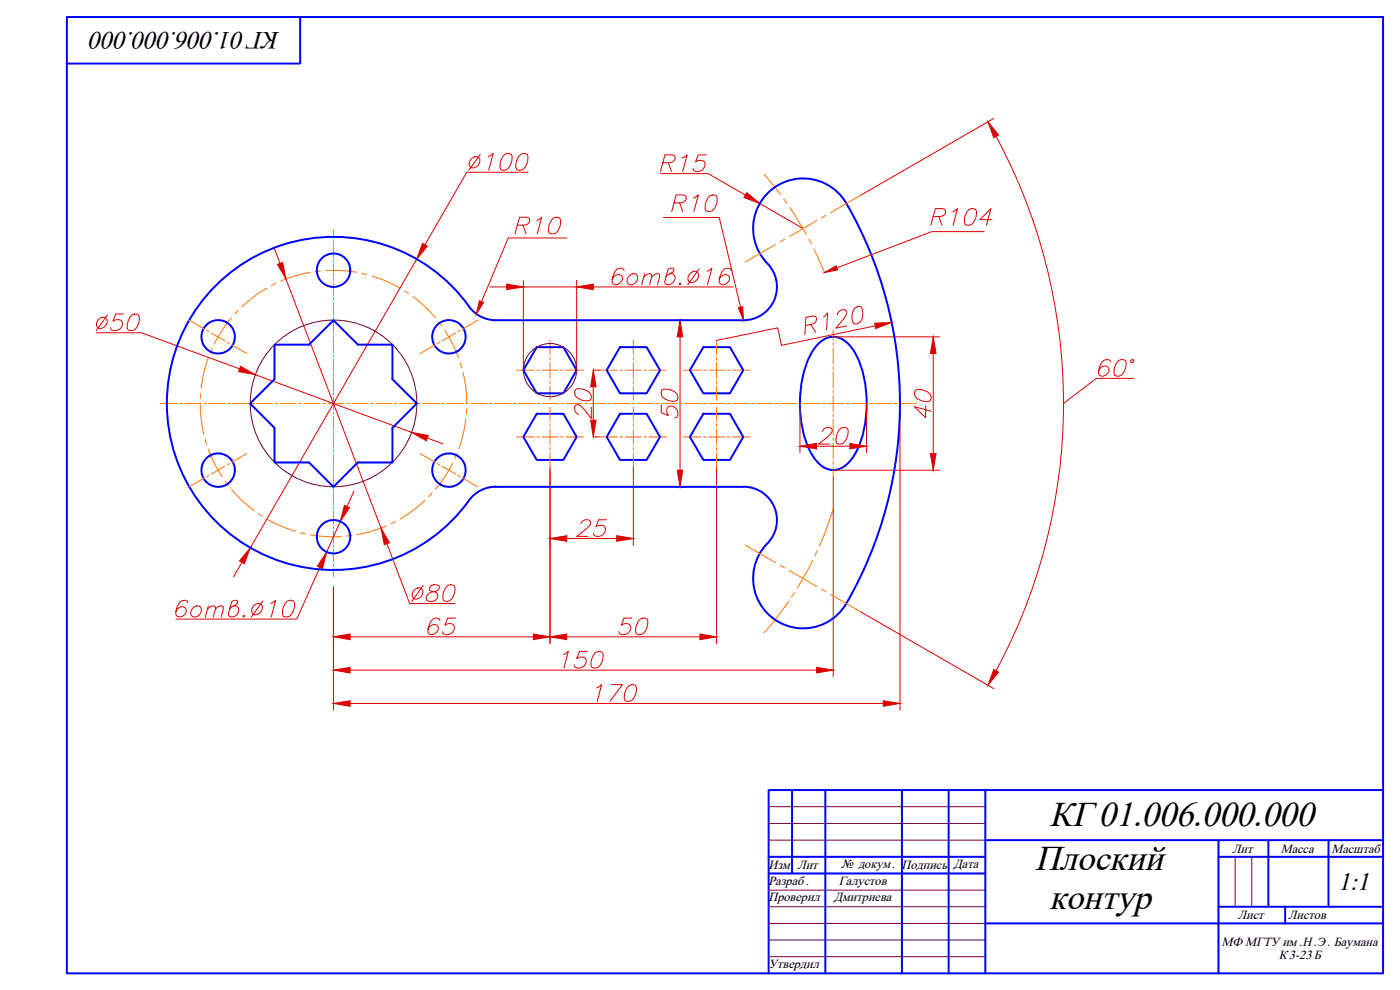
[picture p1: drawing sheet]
<svg xmlns="http://www.w3.org/2000/svg" width="420mm" height="297mm" viewBox="0 0 420 297" stroke-linecap="round" stroke-linejoin="round" font-family="sans-serif">
<g fill="none" stroke="#d00" stroke-width=".3">
<path d="M298.2 35.5l-39.9 23.1M141.4 47.7a1.55 1.55 0 0 1 2.6 0 2.03 2.03 0 0 1-.7 2.1 2.03 2.03 0 0 1-2.1 .3 1.69 1.69 0 0 1 .2-2.4zM144.1 46.3l-3.4 4.8M146.6 47l1.4-1-1.3 5.1M151.5 46.3l.8-.3 1.1 .3a4.1 4.1 0 0 1-1.2 4.5l-.8 .3-1.1-.3a4.3 4.3 0 0 1 1.2-4.5zM156.3 46.3l.8-.3 1.1 .3a4.3 4.3 0 0 1-1.2 4.5l-.8 .3-1.1-.3a4.1 4.1 0 0 1 1.2-4.5zM158.5 51.7h-18.4l-12.5 21.7M198.2 52.1h14.4l11.1 6.4M198.9 48.8h2.1a1.53 1.53 0 0 0 1.5-1.9l-.8-.4h-2.1l-1.4 5M200.6 48.8l.9 2.7M204.8 47.4l1.4-.9-1.3 5M211.9 46.5h-2.4l-.8 2.1a1.61 1.61 0 0 1 1.8-.5 1.61 1.61 0 0 1 1.1 1.5 2.16 2.16 0 0 1-3.5 1.4l-.1-.5"/>
<path d="M299 40.9a169 169 0 0 1 0 160.3M82.3 74.4l1.7 4.6M125.1 77.8l-50 86.6M170.1 71.4h-17.6l-8 19.1M199.1 65.3h16.8l6.3 26.9M228 61.1l13 7.5M295.4 69.5h-15.7l-28.5 10.9M28.9 99.9h13.6l29.4 10.8M29.5 95.9a1.4 1.4 0 0 1 1.9-.7 1.4 1.4 0 0 1 .6 1.9 1.68 1.68 0 0 1-1.2 1.4 1.68 1.68 0 0 1-1.8-.7v-.7zM32.3 94.5l-3.4 4.7M37.1 94.2h-2.4l-.8 2.2a1.94 1.94 0 0 1 2.8 .2 2.13 2.13 0 0 1-1 2.3 2.13 2.13 0 0 1-2.4-.2l-.2-.4M39.7 94.5l.7-.3 1.2 .3a4.1 4.1 0 0 1-1.3 4.5 1.42 1.42 0 0 1-2.2-.7 5.1 5.1 0 0 1 1.6-3.8z"/>
<path d="M85.8 83.7l28.5 74.7M147.1 86.1h5M157.1 84.1v27M157.1 86.1h16M173.1 84.1v27M178.1 86.1h41.9M187.3 81.2l-.1-.5a1.88 1.88 0 0 0-2.6 .7l-.6 1.2-.3 2.1a1.74 1.74 0 0 0 2.4 .3 1.74 1.74 0 0 0 .3-2.4 1.82 1.82 0 0 0-2.7 1.2M188.7 82.8a1.55 1.55 0 0 1 2.6 0 2.05 2.05 0 0 1-.6 2.1 2.05 2.05 0 0 1-2.1 .3 1.75 1.75 0 0 1 .1-2.4zM193.2 83.1l1.4-1 .9 .3 .1 .7-.7 2.4M193.5 82.1l-.9 3.4M195.6 83.1l1.4-1 .9 .3 .1 .7-.7 2.4M201.1 82.1a1.28 1.28 0 0 1 1.3 .5 1.28 1.28 0 0 1 .1 1.4 1.72 1.72 0 0 1-2.9 1l-.1-.5 .9-3.6a1.24 1.24 0 0 1 1.8-.2l.1 .5-.4 .4-2 1.2"/>
<path d="M203.8 85.2l.3-.2 .2 .2-.3 .3zM204.1 96.1h2M207 82.1a1.55 1.55 0 0 1 2.6 0 2.08 2.08 0 0 1-2.8 2.4 1.8 1.8 0 0 1 .2-2.4zM209.8 80.7l-3.4 4.8M212.2 81.4l1.5-.9-1.4 5M219.4 81.2l-.1-.5a1.83 1.83 0 0 0-2.6 .7l-.8 2.4v.9l.3 .5a1.82 1.82 0 0 0 2.2-.4 1.82 1.82 0 0 0 .2-2.2 1.82 1.82 0 0 0-2.7 1.2M241.7 97.7l2.1-.4a1.53 1.53 0 0 0 1.1-2.2l-1-.3-2 .4-.3 5.2M243.3 97.4l1.5 2.3M247.1 95.1l1.3-1.2-.3 5.1M251.3 94.5a1.69 1.69 0 0 1 2.6-1.3l.2 .9-.3 .6-2.9 3.8 3.2-.7M256.5 92.4l1.2-.5 .7 .2a4.1 4.1 0 0 1-.3 4.6l-1.2 .5-.7-.1a4.1 4.1 0 0 1 .3-4.7zM262.7 97.8l-28.2 5.8-1.1-5.2-18.3 3.7"/>
<path d="M76.6 112.4l46.9 17.3M172.7 116.9a4.1 4.1 0 0 1 4.5 1.2l.3 .8-.3 1.1a4.1 4.1 0 0 1-4.5-1.2l-.2-.8zM178.1 111.1h2M178.1 116.1v10M198.7 117a4.1 4.1 0 0 1 4.5 1.2l.3 .8-.3 1.1a4.1 4.1 0 0 1-4.5-1.2l-.2-.8zM204.1 101.1v40M250.1 101.1h32M274.7 117.1a4.1 4.1 0 0 1 4.5 1.2l.2 .8-.2 1.1a4.1 4.1 0 0 1-4.5-1.2l-.3-.8zM280.1 106.1v30M333.3 108.6l-.1-.5a1.96 1.96 0 0 0-2.6 .7l-.6 1.2-.3 2.2a1.73 1.73 0 0 0 2.4 .2 1.73 1.73 0 0 0 .3-2.4 1.85 1.85 0 0 0-2.7 1.2M335.8 108.1a1.42 1.42 0 0 1 2.2 .7 5.1 5.1 0 0 1-1.5 3.8l-.8 .3-1.1-.3a4.3 4.3 0 0 1 1.2-4.5zM340.4 113.5h-11.3l-9.9 7.6"/>
<path d="M128.2 131.4l4.7 1.8M177.5 122.2v3.3l-2.5-3a1.78 1.78 0 0 0-2.1-1l-.2 .2a1.74 1.74 0 0 0 1 2.6M178.1 131.1h2M198.5 121.5v2.4l2.1 .8a1.61 1.61 0 0 1-.5-1.8 1.61 1.61 0 0 1 1.4-1.1 2.18 2.18 0 0 1 1.5 3.5l-.5 .1M240.1 121.1v14.8M245.1 133.9h10M246.8 129.4a1.75 1.75 0 0 1 2.9-.7 1.95 1.95 0 0 1-1.1 2.2l-3 2.4h3.3M251.7 129.2a1.87 1.87 0 0 1 2.6-.7 4 4 0 0 1-1.3 4.5l-.7 .3-1.2-.3a4.4 4.4 0 0 1 .6-3.8zM260.1 121.1v14.8M270.1 121.1v91.9M277.8 121.7v3.6l-3.4-3.3 5 1.4M102.1 156.5l-4.1 9.1"/>
<path d="M106.2 147.4l-2.1 4.6M165.1 140v53.1M174.4 157.1a1.7 1.7 0 0 1 2.8-.7 1.81 1.81 0 0 1-1.1 2.2l-3 2.3h3.3M182 155.9h-2.3l-.8 2.2a1.99 1.99 0 0 1 2.8 .2 2.13 2.13 0 0 1-1 2.3 2.13 2.13 0 0 1-2.5-.1l-.1-.5M190.1 140v23.6M204.1 146.1h2M215.1 140v53.1M250.1 143.1v60M250.1 141.1h32M72.6 168.7l-2.5 4.3M96 170.2l-6.9 15.5h-36.3M100.1 176.1v36.9"/>
<path d="M116.1 163.1l6.8 18h13.7M124.2 177.1a1.55 1.55 0 0 1 2.7 0 2.05 2.05 0 0 1-.7 2.1 2.05 2.05 0 0 1-2.1 .3 1.75 1.75 0 0 1 .1-2.4zM127 175.7l-3.4 4.8M129.4 175.7l-.5 .9 .1 .5 .4 .3a1.67 1.67 0 0 1 2 1.4 2.03 2.03 0 0 1-1.3 1.7 2.03 2.03 0 0 1-2.1-.5 1.95 1.95 0 0 1 1.8-2.4l1.1-.2a1.23 1.23 0 0 0 .8-1.7l-.6-.2zM134.4 175.7l.8-.2 1.1 .2a4.1 4.1 0 0 1-1.2 4.5l-.8 .3-1.1-.3a4.1 4.1 0 0 1 1.2-4.5zM170.1 161.6h15M56.3 180.8l-.1-.4a1.8 1.8 0 0 0-2.5 .7 3.5 3.5 0 0 0-.6 3.8 1.83 1.83 0 0 0 2.2-.4 1.83 1.83 0 0 0 .2-2.2 1.82 1.82 0 0 0-2.7 1.2M57.8 182.5a1.55 1.55 0 0 1 2.6 0 2.03 2.03 0 0 1-.6 2.1 2.03 2.03 0 0 1-2.1 .3 1.69 1.69 0 0 1 .1-2.4zM62.3 182.7l1.4-.9 .9 .2v.7l-.6 2.4M62.5 181.8l-.9 3.3M64.6 182.7l1.5-.9 .9 .2v.7l-.6 2.4M70.1 181.8h.8a1.8 1.8 0 0 1 .7 2 1.8 1.8 0 0 1-1.6 1.3l-1.2-.2-.3-.7 1-3.6a1.2 1.2 0 0 1 1.7-.2l.1 .4-.3 .5-2 1.2"/>
<path d="M72.9 184.9l.3-.3 .2 .3-.3 .2zM76.1 181.8a1.55 1.55 0 0 1 2.6 0 2.03 2.03 0 0 1-.6 2 2.03 2.03 0 0 1-2.2 .4 1.69 1.69 0 0 1 .2-2.4zM78.9 180.4l-3.5 4.7M81.3 181.1l1.4-1-1.3 5M86.2 180.4l.8-.3 1.1 .3a4.1 4.1 0 0 1-1.2 4.5l-.8 .2-1.1-.2a4.3 4.3 0 0 1 1.2-4.5zM105.1 191.1h55M132 186.2l-.1-.5a1.87 1.87 0 0 0-2.6 .7l-.9 2.4v.9l.4 .5a1.8 1.8 0 0 0 2.2-.4 1.8 1.8 0 0 0 .1-2.2 1.82 1.82 0 0 0-2.7 1.2M136.7 185.4h-2.4l-.8 2.2a1.58 1.58 0 0 1 1.8-.5 1.58 1.58 0 0 1 1.1 1.4 2.16 2.16 0 0 1-3.5 1.5l-.1-.5M169.1 196.4l1.5-1-1.4 5M170.1 191.1h40M176.3 195.4h-2.4l-.8 2.2a1.98 1.98 0 0 1 2.8 .2 2.14 2.14 0 0 1-.9 2.3 2.14 2.14 0 0 1-2.5-.1l-.2-.5M178.8 195.7l.8-.3 1.1 .3a4.1 4.1 0 0 1-1.2 4.5l-.8 .2-1.1-.2a4.1 4.1 0 0 1 1.2-4.5z"/>
<path d="M189.7 185.4h-2.4l-.8 2.2a1.59 1.59 0 0 1 1.7-.5 1.59 1.59 0 0 1 1.1 1.4 2.16 2.16 0 0 1-3.5 1.5l-.1-.5M191.6 186.4a1.87 1.87 0 0 1 2.5-.7 4 4 0 0 1-1.2 4.5 1.4 1.4 0 0 1-2.2-.7l.1-1.2zM258.3 183.6l39.9 23M105.1 211.1h160M105.1 201.1h140M179.1 206.4l1.5-1-1.4 5M183.4 205.4h3.4l-3.8 5M188.8 205.7l.8-.3 1.2 .3a4.1 4.1 0 0 1-1.3 4.5 1.42 1.42 0 0 1-2.2-.7 5.1 5.1 0 0 1 1.5-3.8z"/>
<circle cx="339.8" cy="108.4" r=".47"/>
</g>
<g fill="#d00" stroke="#d00" stroke-width=".3">
<path d="M178.1 111.1l.8 5h-1.7z"/>
<path d="M177.2 126.1h1.7l-.8 5z"/>
<path d="M204.1 96.1l.8 5h-1.7z"/>
<path d="M203.2 141.1h1.7l-.8 5z"/>
<path d="M100.1 211.1l5-.8v1.6z"/>
<path d="M265.1 210.3l5 .8-5 .8z"/>
<path d="M103.4 151.6l1.5 .7-2.8 4.2z"/>
<path d="M98 165.6l-1.2 4.9-1.6-.6z"/>
<path d="M123.5 129.7l5 1-.6 1.5z"/>
<path d="M72.2 109.9l4.4 2.5-5-.9z"/>
<path d="M83.3 79.3l1.5-.6 1 5z"/>
<path d="M114.3 158.4l2.6 4.4-1.6 .6z"/>
<path d="M75.1 164.4l-1.8 4.7-1.4-.8z"/>
<path d="M126.8 73l1.5 .9-3.2 3.9z"/>
<path d="M152.1 85.2l5 .9-5 .8z"/>
<path d="M173.1 86.1l5-.9v1.7z"/>
<path d="M100.1 191.1l5-.9v1.7z"/>
<path d="M160.1 190.2l5 .9-5 .8z"/>
<path d="M165.1 161.6l5-.9v1.7z"/>
<path d="M185.1 160.7l5 .9-5 .8z"/>
<path d="M165.1 191.1l5-.9v1.7z"/>
<path d="M210.1 190.2l5 .9-5 .8z"/>
<path d="M100.1 201.1l5-.9v1.7z"/>
<path d="M245.1 200.2l5 .9-5 .8z"/>
<path d="M240.1 133.9l5-.9v1.7z"/>
<path d="M255.1 133l5 .9-5 .8z"/>
<path d="M280.1 101.1l.8 5h-1.7z"/>
<path d="M279.2 136.1h1.7l-.8 5z"/>
<path d="M224.1 57.8l3.9 3.3-4.7-1.8z"/>
<path d="M298.2 200.9l1.5 .8-3.2 3.9z"/>
<path d="M296.5 36.5l3.2 4-1.5 .8z"/>
<path d="M221.6 92.4l1.3-.4 .2 4.1z"/>
<path d="M143.9 90.2l1.2 .6-2.1 3.4z"/>
<path d="M262.5 97l5.1-.2-4.8 1.8z"/>
<path d="M247.4 81.8l3.6-2.1 .4 1.3z"/>
</g>
<g fill="none" stroke="#00f" stroke-width=".59">
<path d="M20.1 5.1h395v286.9h-395zM90.1 5.1v14h-70M140.7 91.9a10 10 0 0 0 8.1 4.2M140.7 91.9a50 50 0 0 0-74-8.1 50 50 0 0 0 0 74.5 50 50 0 0 0 74-8.1M148.8 96.1h74.4a10.1 10.1 0 0 0 9.5-6.8 10.1 10.1 0 0 0-3.3-11.2 15 15 0 0 1 3.1-21.9 15 15 0 0 1 21.5 4.8 119.9 119.9 0 0 1-.7 121.2 15 15 0 0 1-22.3 2.5 15 15 0 0 1 0-22.5 10 10 0 0 0 1.2-10.5 10 10 0 0 0-9-5.7M82.4 103.4h10.4l7.3-7.3 7.3 7.3h10.4v10.4l7.3 7.3-7.3 7.3v10.4h-10.4l-7.3 7.3-7.3-7.3h-10.4v-10.4l-7.3-7.3 7.3-7.3zM161.1 104.2h8l4 6.9-4 6.9h-8l-4-6.9zM186.1 104.2h8l4 6.9-4 6.9h-8l-4-6.9zM211.1 104.2h8l4 6.9-4 6.9h-8l-4-6.9zM245.3 103.4a5.9 5.9 0 0 1 9.6 0 25.7 25.7 0 0 1 5.1 15.6 30.8 30.8 0 0 1-4.3 18.6 6.2 6.2 0 0 1-8.6 2.5 16.1 16.1 0 0 1-5.8-9.5 35 35 0 0 1 2.4-25zM161.1 124.1h8l4 7-4 6.9h-8l-4-6.9zM186.1 124.1h8l4 7-4 6.9h-8l-4-6.9z"/>
<path d="M211.1 124.1h8l4 7-4 6.9h-8l-4-6.9zM148.8 146.1h74.3M148.8 146a10 10 0 0 0-8.1 4.2M237.7 237.1v25M247.7 237.1v54.9M270.7 237.1v54.9M284.7 237.1v54.9M295.7 237.1v54.9M415.1 237.1h-184.4v54.9M230.7 257.1h65M295.7 252.1h119.4M365.7 257.1h49.4"/>
<path d="M365.7 252.1v39.9M380.7 252.1v19.9M398.7 252.1v20M230.7 262.1h65M295.7 277.1h119.4M365.7 272.1h49.4M385.7 272.1v5"/>
<circle cx="100.1" cy="81.1" r="5"/>
<circle cx="65.5" cy="101.1" r="5"/>
<circle cx="134.7" cy="101.1" r="5"/>
<circle cx="65.5" cy="141.1" r="5"/>
<circle cx="134.7" cy="141.1" r="5"/>
<circle cx="100.1" cy="161" r="5"/>
</g>
<g fill="none" stroke="#ff7f00" stroke-width=".3">
<path d="M229.4 52.4l4.9 6M235.2 59.7l1 1.3M258.3 58.6l-9 5.2M100.1 69.1v2.5M100.1 72.2v.6M100.1 73.5v3.8M100.1 77.9v.7M100.1 79.2v3.8M232.7 73.3l-9 5.3M235.5 71.7l-1.4 .8M237.1 62.3l4.9 8.1M242.8 71.8l.7 1.4"/>
<path d="M244.3 74.7l3.1 7.1M245.1 66.2l-8.2 4.8M247.9 64.6l-1.4 .8M56.8 96.1l4.5 2.6M62 99.1l.7 .4M63.4 99.9l4.1 2.4M69.4 95.4a34.8 34.8 0 0 0-5.1 7.8M71.5 93.1l-1.1 1.1M80.1 86.5a36.8 36.8 0 0 0-7.5 5.5M82.8 85l-1.4 .7M93.1 81.7h-.1a35.4 35.4 0 0 0-8.8 2.7M96.2 81.3l-1.5 .2"/>
<path d="M97.7 81.2l.4-.1a41.3 41.3 0 0 1 8.9 .6M100.1 83.6v.7M100.1 84.9v3.8M100.1 89.4v.6M100.1 90.6v3.8M100.1 95.1v.6M100.1 96.3v3.8M108.5 82l1.5 .4M111.5 82.8a38.3 38.3 0 0 1 8.6 3.6M121.4 87.3l1.3 .8M124 89a39.6 39.6 0 0 1 6.7 6.4M131.7 96.6l.9 1.2"/>
<path d="M133.5 99.1a40.2 40.2 0 0 1 4.1 8.3M136.8 99.9l-4.1 2.4M138.1 99.1l-.6 .4M143.4 96.1l-4.5 2.6M250.1 99.1v3M60.2 118l-.1 1.5M62.5 107.4a36.3 36.3 0 0 0-2.1 9M63.7 104.5l-.6 1.5M68.2 102.7l.7 .4M69.6 103.4l4.5 2.7M100.1 100.8v.6M100.1 102.1v3.8"/>
<path d="M100.1 106.5v.6M100.1 107.7v3.8M100.1 112.2v.6M100.1 113.4v3.8M100.1 117.9v.6M100.1 119.2v3.8M130.6 103.4l-4.5 2.7M132 102.7l-.7 .4M138.1 108.9l.5 1.4M139 111.9a38.1 38.1 0 0 1 1.1 9.2M155.1 111.1h5.2M161.1 111.1h.8"/>
<path d="M162.7 111.1h4.8M165.1 102.1v4.2M165.1 107.1v.8M165.1 108.7v4.8M165.1 114.2v.8M165.1 115.9v4.1M168.2 111.1h.8M169.8 111.1h5.3M180.1 111.1h5.2M186.1 111.1h.8M187.7 111.1h4.7M190.1 102.1v4.2"/>
<path d="M190.1 107.1v.8M190.1 108.7v4.8M190.1 114.2v.8M190.1 115.9v4.1M193.3 111.1h.8M194.8 111.1h5.3M205.1 111.1h5.2M211.1 111.1h.8M212.7 111.1h4.8M215.1 102.1v4.2M215.1 107.1v.8M215.1 108.7v4.8"/>
<path d="M215.1 114.2v.8M215.1 115.9v4.1M218.2 111.1h.8M219.8 111.1h5.3M250.1 102.8v.8M250.1 104.4v4.8M250.1 110v.8M250.1 111.5v4.8M250.1 117.1v.8M250.1 118.7v4.8M48.1 121.1h5.1M54 121.1h.8"/>
<path d="M55.6 121.1h4.8M60.1 121.1a38.8 38.8 0 0 0 1.1 9.2M61.2 121.1h.8M61.6 131.8l.4 1.5M62.5 134.8l.1 .2a37 37 0 0 0 4.1 8.1M62.7 121.1h4.8M67.5 139.9l-4.1 2.4M68.3 121.1h.8M68.9 139.1l-.7 .4M69.9 121.1h4.8M74.1 136.1l-4.5 2.6M75.4 121.1h.8"/>
<path d="M77 121.1h4.8M82.6 121.1h.8M84.2 121.1h4.7M89.7 121.1h.9M91.3 121.1h4.8M96.9 121.1h.8M98.5 121.1h4.8M100.1 123.6v.6M100.1 124.9v3.8M100.1 129.3v.6M100.1 130.6v3.8M100.1 135v.7"/>
<path d="M100.1 136.3v3.8M104 121.1h.8M105.6 121.1h4.8M111.2 121.1h.8M112.8 121.1h4.7M118.3 121.1h.8M119.9 121.1h4.8M125.5 121.1h.7M126.1 136.1l4.5 2.6M127 121.1h4.8M131.3 139.1l.7 .4M132.6 121.1h.8"/>
<path d="M132.7 139.9l4.1 2.4M134.2 121.1h4.7M135.8 139a36.5 36.5 0 0 1-5.1 7.8M137.1 136.2l-.6 1.4M139.7 121.1h.8M139.8 125.7a37.6 37.6 0 0 1-2.1 9M140 122.6v1.5M141.4 121.1h4.7M146.9 121.1h.8M148.5 121.1h4.7M154.1 121.1h.7M155.1 131.1h5.2"/>
<path d="M155.6 121.1h4.8M161.1 131.1h.8M161.2 121.1h.8M162.7 131.1h4.8M162.8 121.1h4.7M165.1 122.2v4.1M165.1 127.1v.8M165.1 128.7v4.8M165.1 134.3v.7M165.1 135.8v4.2M168.2 131.1h.8M168.3 121.1h.8"/>
<path d="M169.8 131.1h5.3M169.9 121.1h4.8M175.5 121.1h.8M177 121.1h4.8M180.1 131.1h5.2M182.6 121.1h.8M184.2 121.1h4.8M186.1 131.1h.8M187.7 131.1h4.7M189.7 121.1h.8M190.1 122.2v4.1M190.1 127.1v.8"/>
<path d="M190.1 128.7v4.8M190.1 134.3v.7M190.1 135.8v4.2M191.3 121.1h4.8M193.3 131.1h.8M194.8 131.1h5.3M196.9 121.1h.8M198.5 121.1h4.7M204 121.1h.9M205.1 131.1h5.2M205.6 121.1h4.8M211.1 131.1h.8"/>
<path d="M211.2 121.1h.8M212.7 131.1h4.8M212.8 121.1h4.8M215.1 122.2v4.1M215.1 127.1v.8M215.1 128.7v4.8M215.1 134.3v.7M215.1 135.8v4.2M218.2 131.1h.8M218.3 121.1h.8M219.8 131.1h5.3M219.9 121.1h4.8"/>
<path d="M225.5 121.1h.8M227.1 121.1h4.7M232.6 121.1h.8M234.2 121.1h4.8M239.8 121.1h.7M241.3 121.1h4.8M246.9 121.1h.8M248.5 121.1h4.7M250.1 124.2v.8M250.1 125.8v4.8M250.1 131.4v.8M250.1 133v4.7"/>
<path d="M250.1 138.5v.8M254 121.1h.8M255.7 121.1h4.7M261.2 121.1h.8M262.8 121.1h4.7M268.4 121.1h.7M269.9 121.1h5.2M61.3 143.5l-4.5 2.6M62.7 142.6l-.7 .5M67.6 144.3l.9 1.3M69.5 146.8a36.7 36.7 0 0 0 6.7 6.4M77.5 154.1l1.3 .8"/>
<path d="M80.1 155.7l5.4 2.6 3.1 1.1M90.1 159.8l1.6 .4M100.1 140.7v.7M100.1 142v3.8M100.1 146.5v.6M100.1 147.7v3.8M100.1 152.2v.6M100.1 153.4v3.9M100.1 157.9v.6M100.1 159.2v3.8M116 157.8h-.2a35.7 35.7 0 0 1-8.7 2.6M118.7 156.4l-1.4 .7"/>
<path d="M127.6 150.1a37.7 37.7 0 0 1-7.5 5.6M129.7 147.9l-1 1.1M137.5 142.6l.6 .5M138.9 143.5l4.5 2.6M250.1 152.8l-4.2 11.1M250.1 140.1v3M93.2 160.5a38.6 38.6 0 0 0 9.2 .5M100.1 163.6v.6M100.1 164.9v3.8M100.1 169.3v.7M100.1 170.6v2.5M105.5 160.7l-1.5 .2"/>
<path d="M223.7 163.6l9 5.2M234.1 169.6l1.4 .8M236.9 171.2l8.2 4.8M238.4 177.8l-.9 1.3M243.9 168.2l-4.6 8.3M245.2 165.3l-.6 1.4M246.5 176.7l1.4 .8M249.3 178.3l9 5.3M236.6 180.5l-4.7 6.3-2.5 3"/>
</g>
<g fill="none" stroke="#720039" stroke-width=".3">
<path d="M230.7 252.1h65M230.7 247.1h65M230.7 242h65M370.7 257.1v15M375.7 257.1v15M230.7 277.1h65M230.7 272.1h65M230.7 267.1h65M230.7 287h65M230.7 282.1h65"/>
<circle cx="165.1" cy="111" r="8"/>
<circle cx="100.1" cy="121" r="25"/>
</g>
<g font-size="10.7">
<text x="314.9" y="248">КГ 01.006.000.000</text>
<text x="310.6" y="261.1">Плоский</text>
<text x="314.8" y="272.8">контур</text>
</g>
<g font-size="8.8" fill="#d00">
<text x="200.4" y="64.6">R10</text>
<text x="153.5" y="71.3">R10</text>
<text x="278" y="68.8">R104</text>
</g>
<g font-size="7.6">
<text x="84" y="9.6" transform="rotate(-180 84 9.6)">КГ 01.006.000.000</text>
<text x="401.5" y="267">1:1</text>
</g>
<g font-size="3.8">
<text x="369.8" y="255.8">Лит</text>
<text x="384.4" y="255.8">Масса</text>
<text x="399.6" y="255.8">Масштаб</text>
<text x="230.6" y="260.8">Изм</text>
<text x="239.3" y="260.8">Лит</text>
<text x="252.4" y="260.4">№ докум. Подпись</text>
<text x="286.2" y="260.5">Дата</text>
<text x="230.6" y="265.5">Разраб .</text>
<text x="251.8" y="265.4">Галустов</text>
<text x="230.6" y="270.4">Проверил</text>
<text x="250.2" y="270.4">Дмитриева</text>
<text x="371.5" y="275.8">Лист</text>
<text x="386.6" y="275.8">Листов</text>
<text x="366.6" y="283.7">МФ МГТУ им .Н.Э . Баумана</text>
<text x="383.8" y="287.9">К3-23 Б</text>
<text x="230.6" y="290.4">Утвердил</text>
</g>
</svg>
